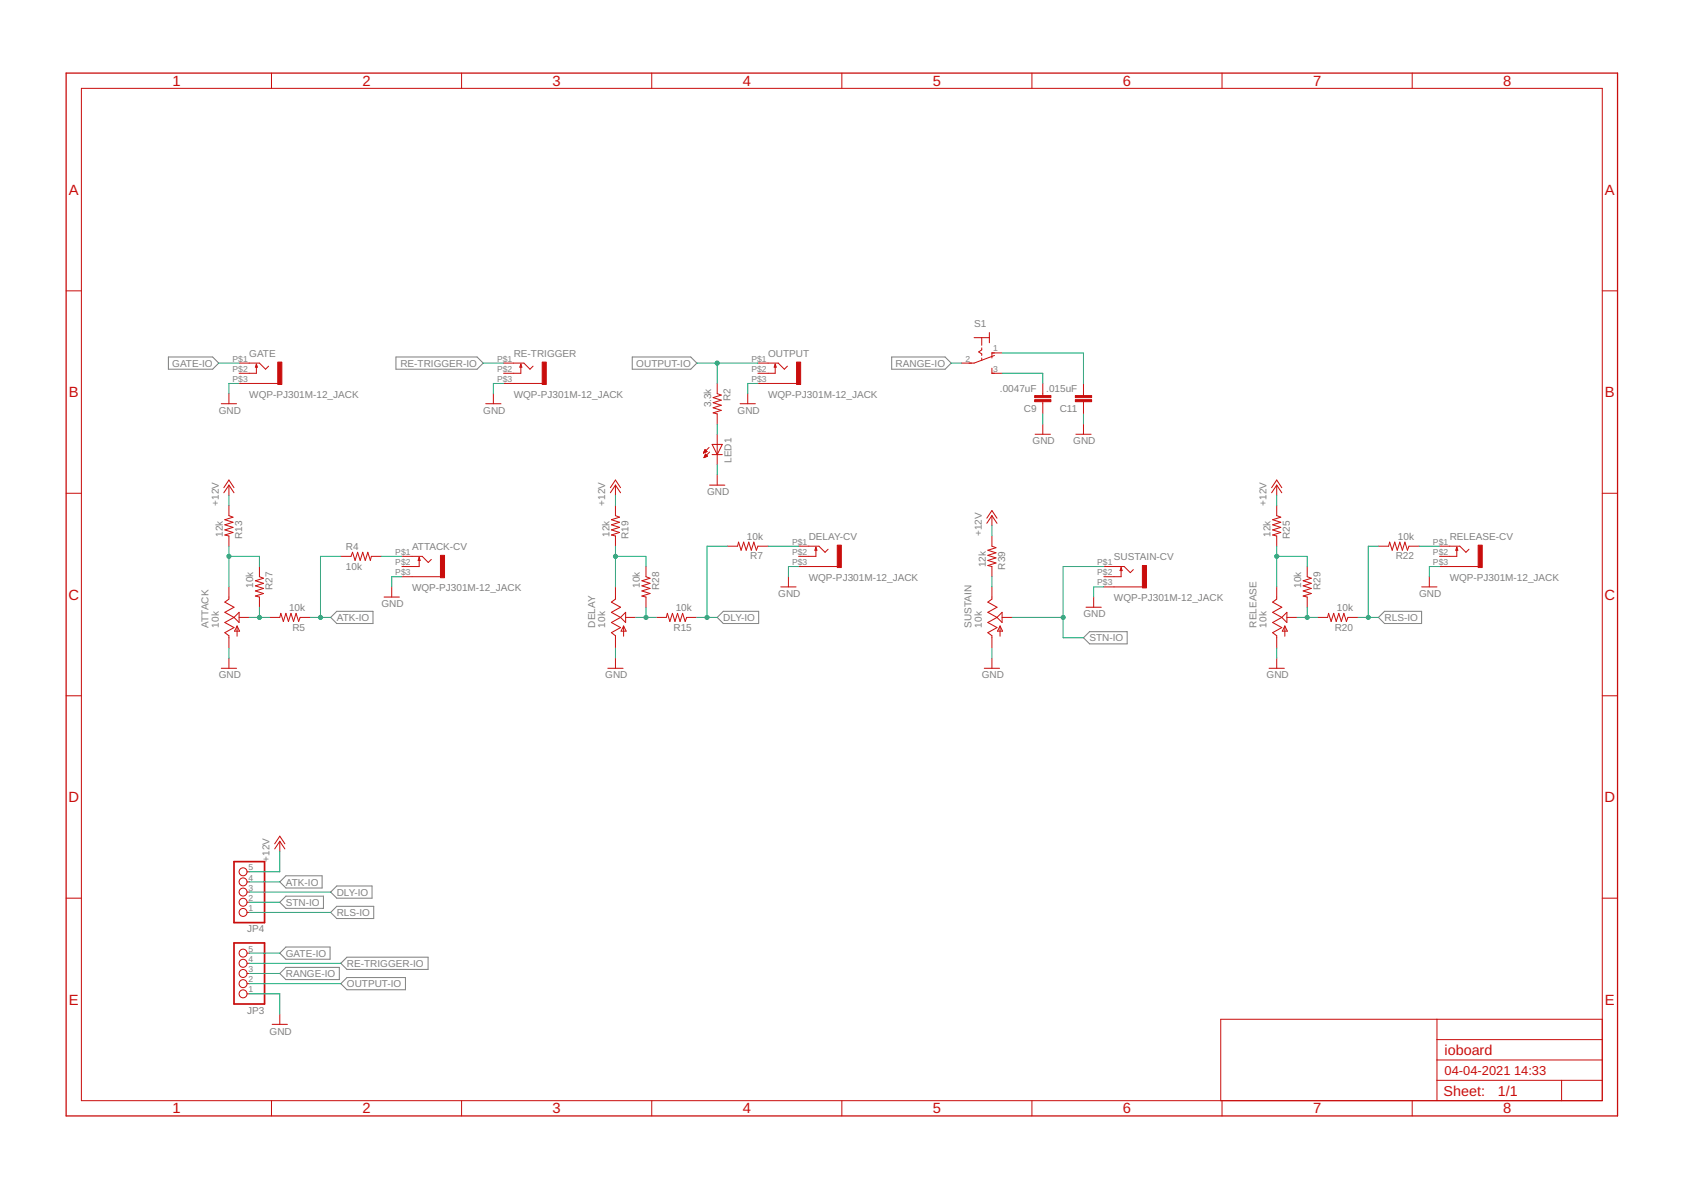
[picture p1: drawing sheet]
<svg xmlns="http://www.w3.org/2000/svg" width="420mm" height="297mm" viewBox="0 0 420 297" stroke-linecap="round" stroke-linejoin="round" font-family="sans-serif">
<g fill="none" stroke="#808080" stroke-width=".25">
<path d="M42 89.1h11.1l1.5 1.5-1.5 1.6h-11.1zM98.8 89.1h20.3l1.5 1.5-1.5 1.6h-20.3zM157.8 89.1h14.6l1.6 1.5-1.6 1.6h-14.6zM222.6 89.1h13.3l1.6 1.5-1.6 1.6h-13.3zM84.1 152.6h9v3h-9l-1.6-1.5zM180.6 152.6h8.8v3h-8.8l-1.6-1.5zM270.5 159.2l1.5-1.5h9.4v3h-9.4zM345.7 152.6h9.2v3h-9.2l-1.6-1.5zM69.8 220.1l1.6-1.5h9v3.1h-9zM69.8 225.2l1.6-1.5h9.4v3h-9.4zM69.8 237.9l1.6-1.5h11v3h-11zM82.5 222.7l1.6-1.6h8.8v3.1h-8.8z"/>
<path d="M82.5 227.8l1.6-1.6h9.2v3.1h-9.2zM86.6 238.9h20.3v3.1h-20.3l-1.5-1.5zM69.8 243l1.6-1.5h13.3v3h-13.3zM85.1 245.5l1.5-1.5h14.6v3.1h-14.6z"/>
</g>
<g fill="none" stroke="#c90d0c" stroke-width=".25">
<path d="M67.8 18.2v3.9M115.2 18.2v3.9M162.7 18.2v3.9M210.2 18.2v3.9M257.6 18.2v3.9M305.1 18.2v3.9M352.6 18.2v3.9M20.3 22.1h379.7v252.6h-379.7zM16.5 72.6h3.8M400 72.6h3.8M57.1 98.3v2.5M59.7 90.6h5.1l1.5 1.6 .8-.8"/>
<path d="M59.7 95.7h9.6M64 90.9v2.3h-4.3M64 90.9l.3 .8h-.5zM123.2 98.3v2.5M125.7 90.6h5.1l1.5 1.6 .8-.8M125.7 95.7h9.7M130 90.9v2.3h-4.3M130 90.9l.3 .8h-.5zM179 95.7v2.6l1.1 .3-2.1 .7 2.1 .6-2.1 .6 2.1 .7-2.1 .6 2.1 .6-2.1 .7 1 .2v2.6M186.7 98.3v2.5M189.2 90.6h5.1l1.5 1.6 .8-.8M189.2 95.7h9.7"/>
<path d="M193.5 90.9v2.3h-4.3M193.5 90.9l.3 .8h-.5zM243.2 84.3h3.8M245.1 84.3v1.9M245.1 86.8v.5l-.8 .5 .8 .5v.4M245.1 89.4v.6M247 83v2.6M247.6 91.9v1.3h2.6M248.3 88.7l-5.1 1.9h-3.2M250.2 88.1h-2.6v1.3M260.3 95.7v3M270.5 95.7v3"/>
<path d="M55.2 100.8h3.9M121.3 100.8h3.8M175.6 113.1h.1M175.7 112.9h.3M175.7 112.8h.6M175.8 112.7h.7M175.8 114.1h.2M175.9 112.6h.5M175.9 114h.4M175.9 112.5h.3M175.9 113.9h.7M176 112.3h.1"/>
<path d="M176 113.8h.6M176 113.7h.4M176 113.5h.3M176.1 113.4h.1M176.1 113.3l.5 .6-.9 .3zM176.5 112.7l-.5-.5-.4 .9M176.5 112.7l-.9 .4M177 111.7l-1.4 1.4M177.1 112.8l-1.4 1.4M177.8 110.9h2.5l-1.3 2.6zM177.8 113.5h2.5M179 108.4v7.6"/>
<path d="M179 118.6v2.5M184.8 100.8h3.8M258.4 108.4h3.8M260.3 100.3v3M260.3 105.9v2.5M268.6 108.4h3.8M270.5 100.3v3M270.5 105.9v2.5M16.5 123.1h3.8M55.9 121.7l1.2-1.9 1.3 1.9M57.1 121.1v2.5M57.1 126.2v2.5l1.1 .4-2.1 .6 2.1 .7-2.1 .6 2.1 .6-2.1 .7 2.1 .6-2.1 .6 1 .3v2.5"/>
<path d="M57.1 121.1l1.3 1.9M57.1 121.1l-1.2 1.9M85.1 138.9h2.5l.4-1 .6 2 .7-2 .6 2 .7-2 .6 2 .6-2 .7 2 .2-1h2.5M100.3 138.9h5.1l1.5 1.5 .8-.8M104.6 139.1v2.3h-4.3M104.6 139.1l.3 .8h-.5zM152.4 121.7l1.2-1.9 1.3 1.9M153.6 121.1v2.5M153.6 126.2v2.5l1.1 .4-2.1 .6 2.1 .7-2.1 .6 2.1 .6-2.1 .7 2.1 .6-2.1 .6 1 .3v2.5M153.6 121.1l1.3 1.9M153.6 121.1l-1.2 1.9M177.1 121.1h3.9"/>
<path d="M181.6 136.3h2.5l.3-1 .6 2.1 .7-2.1 .6 2.1 .6-2.1 .7 2.1 .6-2.1 .6 2.1 .4-1.1h2.5M199.4 136.3h5l1.6 1.6 .7-.8M203.7 136.6v2.3h-4.3M203.7 136.6l.2 .8h-.5zM246.4 129.3l1.2-1.9 1.3 1.9M247.6 128.7l1.3 1.9M247.6 128.7l-1.2 1.9M247.6 128.7v2.6M247.6 133.8v2.5l1 .4-2 .7 2 .6-2 .6 2 .7-2 .6 2 .6-2 .7 1 .2v2.6M317.5 121.7l1.2-1.9 1.3 1.9M318.7 126.2v2.5l1 .4-2 .6 2 .7-2 .6 2 .6-2 .7 2 .6-2 .6 1 .3v2.5M318.7 121.1v2.5"/>
<path d="M318.7 121.1l1.3 1.9M318.7 121.1l-1.2 1.9M344.1 136.3h2.6l.2-1 .7 2.1 .6-2.1 .6 2.1 .7-2.1 .6 2.1 .6-2.1 .7 2.1 .3-1.1h2.6M359.4 136.3h5l1.6 1.6 .7-.8M363.7 136.6v2.3h-4.3M363.7 136.6l.2 .8h-.5zM400 123.1h3.8M57.1 146.5v3l-1 .8 2.3 1.3-2.3 1.2 2.3 1.3M58.4 154.1l-2.3 1.3 2.3 1.3-2.3 1.2 1 .8v3M59.2 156.3v2.5M59.2 156.3l.6 1.2h-1.3zM59.7 154.1h2.5"/>
<path d="M59.7 152.8v2.6l-1.3-1.3zM64.8 141.4v2.6l1 .3-2 .7 2 .6-2 .6 2 .7-2 .6 2 .6-2 .7 1 .2v2.6M67.3 154.1h2.5l.3-1 .6 2 .7-2 .6 2 .6-2 .7 2 .6-2 .6 2 .4-1h2.6M95.9 149h3.8M97.8 146.5v2.5M100.3 144h9.7M153.6 146.5v3l-1 .8 2.3 1.3-2.3 1.2 2.3 1.3M154.9 154.1l-2.3 1.3 2.3 1.3-2.3 1.2 1 .8v3M155.7 156.3l.6 1.2h-1.3zM155.7 156.3v2.5M156.2 154.1h2.5M156.2 152.8v2.6l-1.3-1.3z"/>
<path d="M161.3 141.4v2.6l1 .3-2 .7 2 .6-2 .6 2 .7-2 .6 2 .6-2 .7 1 .2v2.6M163.8 154.1h2.5l.3-1 .6 2 .7-2 .6 2 .6-2 .7 2 .6-2 .6 2 .4-1h2.6M194.9 146.5h3.8M196.8 144v2.5M199.4 141.4h9.6M247.6 146.5v3l-1 .8 2.3 1.3-2.3 1.2 2.3 1.3M248.9 154.1l-2.3 1.3 2.3 1.3-2.3 1.2 1 .8v3M249.7 156.3l.6 1.2h-1.3zM249.7 156.3v2.5M250.2 154.1h2.5M250.2 152.8v2.6l-1.3-1.3zM271.1 151.6h3.8"/>
<path d="M273 149v2.6M275.6 141.4h5l1.6 1.5 .7-.7M275.6 146.5h9.6M279.9 141.7v2.3h-4.3M279.9 141.7l.2 .7h-.5zM318.7 146.5v3l-1 .8 2.3 1.3-2.3 1.2 2.3 1.3M320 154.1l-2.3 1.3 2.3 1.3-2.3 1.2 1 .8v3M320.8 156.3l.6 1.2h-1.3zM320.8 156.3v2.5M321.3 154.1h2.5M321.3 152.8v2.6l-1.3-1.3zM326.3 141.4v2.6l1.1 .3-2.1 .7 2.1 .6-2.1 .6 2.1 .7-2.1 .6 2.1 .6-2.1 .7 1 .2v2.6"/>
<path d="M328.9 154.1h2.5l.3-1 .6 2 .7-2 .6 2 .6-2 .7 2 .6-2 .6 2 .4-1h2.5M354.9 146.5h3.8M356.8 144v2.5M359.4 141.4h9.6M16.5 173.7h3.8M55.2 166.8h3.9M57.1 164.3v2.5M151.7 166.8h3.9M153.6 164.3v2.5M245.7 166.8h3.8M247.6 164.3v2.5M316.8 166.8h3.8"/>
<path d="M318.7 164.3v2.5M400 173.7h3.8M61.7 217.6h.5M68.6 210.6l1.2-1.9 1.3 1.9M69.8 210l1.3 1.9M69.8 210l-1.2 1.9M69.8 210v2.5M16.5 224.2h3.8M61.7 237.9h.5M61.7 227.8h.5M61.7 225.2h.5M61.7 222.7h.5"/>
<path d="M61.7 220.1h.5M400 224.2h3.8M61.7 248.1h.5M61.7 245.5h.5M61.7 243h.5M61.7 240.5h.5M67.9 255.7h3.9M69.8 253.2v2.5M358.7 254.4v20.3M358.7 259.5h41.3M400 254.4h-95.2v20.3M67.8 274.7v3.9"/>
<path d="M115.2 274.7v3.9M162.7 274.7v3.9M210.2 274.7v3.9M257.6 274.7v3.9M305.1 274.7v3.9M352.6 274.7v3.9M358.7 269.7h41.3M358.7 264.6h41.3M389.8 269.7v5"/>
<circle cx="60.7" cy="217.6" r=".99"/>
<circle cx="60.7" cy="227.8" r=".99"/>
<circle cx="60.7" cy="225.2" r=".99"/>
<circle cx="60.7" cy="237.9" r=".99"/>
<circle cx="60.7" cy="222.7" r=".99"/>
<circle cx="60.7" cy="220.1" r=".99"/>
<circle cx="60.7" cy="245.5" r=".99"/>
<circle cx="60.7" cy="248.1" r=".99"/>
<circle cx="60.7" cy="240.5" r=".99"/>
<circle cx="60.7" cy="243" r=".99"/>
</g>
<path d="M16.5 18.2h387.3v260.4h-387.3z" fill="none" stroke="#c90d0c" stroke-width=".32"/>
<g fill="#c90d0c" stroke="#c90d0c" stroke-width=".25">
<path d="M258.3 98.7h4.1v.6h-4.1z"/>
<path d="M258.3 99.8h4.1v.5h-4.1z"/>
<path d="M110 138.6h1v5.6h-1z"/>
<path d="M209 136.1h1v5.6h-1z"/>
<path d="M285.2 141.2h1v5.5h-1z"/>
<path d="M369 136.1h1v5.6h-1z"/>
<path d="M69.3 90.4h1.1v5.6h-1.1z"/>
<path d="M135.4 90.4h1v5.6h-1z"/>
<path d="M198.9 90.4h1v5.6h-1z"/>
<path d="M268.5 98.7h4v.6h-4z"/>
<path d="M268.5 99.8h4v.5h-4z"/>
</g>
<path d="M58.4 215.1h7.6v15.2h-7.6zM58.4 235.4h7.6v15.2h-7.6z" fill="none" stroke="#c90d0c" stroke-width=".42"/>
<g fill="none" stroke="#0dab76" stroke-width=".25">
<path d="M54.6 90.6h5.1M59.7 95.7h-2.6v2.6M120.6 90.6h5.1M125.7 95.7h-2.5v2.6M174 90.6h15.2M179 90.6v5.1M189.2 95.7h-2.5v2.6M237.5 90.6h2.5M250.2 93.2h10.1v2.5M250.2 88.1h20.3v7.6M179 105.9v2.5M179 116v2.6"/>
<path d="M260.3 103.3v2.6M270.5 103.3v2.6M57.1 123.6v2.6M57.1 136.3v10.2M57.1 138.9h7.7v2.5M85.1 138.9h-5.1v15.2M95.2 138.9h5.1M153.6 123.6v2.6M153.6 136.3v10.2M153.6 138.9h7.7v2.5M181.6 136.3h-5.1v17.8M191.7 136.3h7.7"/>
<path d="M247.6 131.3v2.5M318.7 123.6v2.6M318.7 136.3v10.2M318.7 138.9h7.6v2.5M344.1 136.3h-2.5v17.8M354.3 136.3h5.1M62.2 154.1h5.1M64.8 151.6v2.5M77.5 154.1h5M100.3 144h-2.5v2.5M158.7 154.1h5.1M161.3 151.6v2.5"/>
<path d="M174 154.1h5M199.4 141.4h-2.6v2.6M247.6 144v2.5M252.7 154.1h12.7M275.6 141.4h-10.2v17.8h5.1M275.6 146.5h-2.6v2.5M323.8 154.1h5.1M326.3 151.6v2.5M339 154.1h5.1M359.4 141.4h-2.6v2.6M57.1 161.7v2.6M153.6 161.7v2.6"/>
<path d="M247.6 161.7v2.6M318.7 161.7v2.6M69.8 212.5v5.1h-7.6M62.2 220.1h7.6M62.2 222.7h20.3M62.2 225.2h7.6M62.2 227.8h20.3M62.2 237.9h7.6M62.2 248.1h7.6v5.1M62.2 245.5h22.9M62.2 240.5h22.9M62.2 243h7.6"/>
</g>
<g fill="#0dab76" stroke="#0dab76" stroke-width=".25">
<circle cx="64.8" cy="154.1" r=".51"/>
<circle cx="57.1" cy="138.9" r=".51"/>
<circle cx="153.6" cy="138.9" r=".51"/>
<circle cx="161.3" cy="154.1" r=".51"/>
<circle cx="326.3" cy="154.1" r=".51"/>
<circle cx="318.7" cy="138.9" r=".51"/>
<circle cx="80" cy="154.1" r=".51"/>
<circle cx="176.5" cy="154.1" r=".51"/>
<circle cx="265.4" cy="154.1" r=".51"/>
<circle cx="341.6" cy="154.1" r=".51"/>
<circle cx="179" cy="90.6" r=".51"/>
</g>
<g font-size="3.7" fill="#c90d0c">
<text x="43" y="21.4">1</text>
<text x="90.5" y="21.4">2</text>
<text x="138" y="21.4">3</text>
<text x="185.4" y="21.4">4</text>
<text x="232.9" y="21.4">5</text>
<text x="280.3" y="21.4">6</text>
<text x="327.8" y="21.4">7</text>
<text x="375.3" y="21.4">8</text>
<text x="17.2" y="48.6">A</text>
<text x="400.7" y="48.6">A</text>
<text x="17.2" y="99.2">B</text>
<text x="400.7" y="99.2">B</text>
<text x="17.1" y="149.7">C</text>
<text x="400.6" y="149.7">C</text>
<text x="17.1" y="200.2">D</text>
<text x="400.6" y="200.2">D</text>
<text x="17.2" y="250.8">E</text>
<text x="400.7" y="250.8">E</text>
<text x="43" y="277.9">1</text>
<text x="90.5" y="277.9">2</text>
<text x="138" y="277.9">3</text>
<text x="185.4" y="277.9">4</text>
<text x="232.9" y="277.9">5</text>
<text x="280.3" y="277.9">6</text>
<text x="327.8" y="277.9">7</text>
<text x="375.3" y="277.9">8</text>
</g>
<g font-size="3.6" fill="#c90d0c">
<text x="360.6" y="263.3">ioboard</text>
<text x="360.4" y="273.6">Sheet:</text>
<text x="374" y="273.5">1/1</text>
</g>
<g font-size="3.2" fill="#c90d0c">
<text x="360.6" y="268.4">04-04-2021</text>
<text x="378" y="268.4">14:33</text>
</g>
<g font-size="2.5" fill="#808080">
<text x="243.2" y="81.7">S1</text>
<text x="62.2" y="89.1">GATE</text>
<text x="128.3" y="89.1">RE-TRIGGER</text>
<text x="191.7" y="89.1">OUTPUT</text>
<text x="43" y="91.5">GATE-IO</text>
<text x="100" y="91.5">RE-TRIGGER-IO</text>
<text x="158.9" y="91.5">OUTPUT-IO</text>
<text x="223.6" y="91.5">RANGE-IO</text>
<text x="62.2" y="99.3">WQP-PJ301M-12_JACK</text>
<text x="128.3" y="99.3">WQP-PJ301M-12_JACK</text>
<text x="177.5" y="101.7" transform="rotate(-90 177.5 101.7)">3.3k</text>
<text x="182.3" y="100.2" transform="rotate(-90 182.3 100.2)">R2</text>
<text x="191.7" y="99.3">WQP-PJ301M-12_JACK</text>
<text x="249.6" y="97.9">.0047uF</text>
<text x="261.2" y="97.9">.015uF</text>
<text x="54.6" y="103.3">GND</text>
<text x="120.6" y="103.3">GND</text>
<text x="184.1" y="103.3">GND</text>
<text x="255.6" y="102.9">C9</text>
<text x="264.6" y="102.9">C11</text>
<text x="257.8" y="110.9">GND</text>
<text x="267.9" y="110.9">GND</text>
<text x="182.6" y="115.5" transform="rotate(-90 182.6 115.5)">LED1</text>
<text x="176.5" y="123.6">GND</text>
<text x="54.6" y="126.2" transform="rotate(-90 54.6 126.2)">+12V</text>
<text x="151.1" y="126.2" transform="rotate(-90 151.1 126.2)">+12V</text>
<text x="316.2" y="126.2" transform="rotate(-90 316.2 126.2)">+12V</text>
<text x="55.6" y="134" transform="rotate(-90 55.6 134)">12k</text>
<text x="60.4" y="134.6" transform="rotate(-90 60.4 134.6)">R13</text>
<text x="86.4" y="137.4">R4</text>
<text x="102.9" y="137.4">ATTACK-CV</text>
<text x="152.1" y="134" transform="rotate(-90 152.1 134)">12k</text>
<text x="156.9" y="134.6" transform="rotate(-90 156.9 134.6)">R19</text>
<text x="186.5" y="134.8">10k</text>
<text x="201.9" y="134.8">DELAY-CV</text>
<text x="245.1" y="133.8" transform="rotate(-90 245.1 133.8)">+12V</text>
<text x="317.2" y="134" transform="rotate(-90 317.2 134)">12k</text>
<text x="322" y="134.6" transform="rotate(-90 322 134.6)">R25</text>
<text x="349" y="134.8">10k</text>
<text x="361.9" y="134.8">RELEASE-CV</text>
<text x="86.4" y="142.2">10k</text>
<text x="187.3" y="139.6">R7</text>
<text x="246.1" y="141.6" transform="rotate(-90 246.1 141.6)">12k</text>
<text x="250.9" y="142.2" transform="rotate(-90 250.9 142.2)">R39</text>
<text x="278.1" y="139.9">SUSTAIN-CV</text>
<text x="348.4" y="139.6">R22</text>
<text x="63.2" y="146.7" transform="rotate(-90 63.2 146.7)">10k</text>
<text x="68" y="147.3" transform="rotate(-90 68 147.3)">R27</text>
<text x="102.9" y="147.5">WQP-PJ301M-12_JACK</text>
<text x="159.7" y="146.7" transform="rotate(-90 159.7 146.7)">10k</text>
<text x="164.5" y="147.3" transform="rotate(-90 164.5 147.3)">R28</text>
<text x="194.3" y="149">GND</text>
<text x="201.9" y="145">WQP-PJ301M-12_JACK</text>
<text x="324.8" y="146.7" transform="rotate(-90 324.8 146.7)">10k</text>
<text x="329.6" y="147.3" transform="rotate(-90 329.6 147.3)">R29</text>
<text x="354.3" y="149">GND</text>
<text x="361.9" y="145">WQP-PJ301M-12_JACK</text>
<text x="72.2" y="152.6">10k</text>
<text x="84.1" y="155">ATK-IO</text>
<text x="95.2" y="151.6">GND</text>
<text x="168.7" y="152.6">10k</text>
<text x="180.6" y="155">DLY-IO</text>
<text x="270.5" y="154.1">GND</text>
<text x="278.1" y="150.1">WQP-PJ301M-12_JACK</text>
<text x="333.8" y="152.6">10k</text>
<text x="345.7" y="155">RLS-IO</text>
<text x="52.1" y="156.7" transform="rotate(-90 52.1 156.7)">ATTACK</text>
<text x="54.6" y="156.7" transform="rotate(-90 54.6 156.7)">10k</text>
<text x="73" y="157.4">R5</text>
<text x="148.6" y="156.7" transform="rotate(-90 148.6 156.7)">DELAY</text>
<text x="151.1" y="156.7" transform="rotate(-90 151.1 156.7)">10k</text>
<text x="168.1" y="157.4">R15</text>
<text x="242.5" y="156.7" transform="rotate(-90 242.5 156.7)">SUSTAIN</text>
<text x="245.1" y="156.7" transform="rotate(-90 245.1 156.7)">10k</text>
<text x="272" y="160.1">STN-IO</text>
<text x="313.7" y="156.7" transform="rotate(-90 313.7 156.7)">RELEASE</text>
<text x="316.2" y="156.7" transform="rotate(-90 316.2 156.7)">10k</text>
<text x="333.2" y="157.4">R20</text>
<text x="54.6" y="169.4">GND</text>
<text x="151.1" y="169.4">GND</text>
<text x="245.1" y="169.4">GND</text>
<text x="316.2" y="169.4">GND</text>
<text x="67.3" y="215.1" transform="rotate(-90 67.3 215.1)">+12V</text>
<text x="71.4" y="221">ATK-IO</text>
<text x="71.4" y="226.1">STN-IO</text>
<text x="84.1" y="223.6">DLY-IO</text>
<text x="61.7" y="232.7">JP4</text>
<text x="84.1" y="228.7">RLS-IO</text>
<text x="71.4" y="238.8">GATE-IO</text>
<text x="71.4" y="243.9">RANGE-IO</text>
<text x="86.6" y="241.3">RE-TRIGGER-IO</text>
<text x="86.6" y="246.4">OUTPUT-IO</text>
<text x="61.7" y="253">JP3</text>
<text x="67.3" y="258.2">GND</text>
</g>
<g font-size="2.1" fill="#808080">
<text x="248" y="87.7">1</text>
<text x="58.1" y="95.4">P$3</text>
<text x="58.1" y="90.3">P$1</text>
<text x="58.1" y="92.8">P$2</text>
<text x="124.1" y="95.4">P$3</text>
<text x="124.1" y="90.3">P$1</text>
<text x="124.1" y="92.8">P$2</text>
<text x="187.6" y="95.4">P$3</text>
<text x="187.6" y="90.3">P$1</text>
<text x="187.6" y="92.8">P$2</text>
<text x="241" y="90.3">2</text>
<text x="248" y="92.8">3</text>
<text x="197.7" y="136">P$1</text>
<text x="357.7" y="136">P$1</text>
<text x="98.7" y="143.6">P$3</text>
<text x="98.7" y="138.5">P$1</text>
<text x="98.7" y="141.1">P$2</text>
<text x="197.7" y="141.1">P$3</text>
<text x="197.7" y="138.5">P$2</text>
<text x="273.9" y="141.1">P$1</text>
<text x="273.9" y="143.6">P$2</text>
<text x="357.7" y="141.1">P$3</text>
<text x="357.7" y="138.5">P$2</text>
<text x="273.9" y="146.1">P$3</text>
<text x="62" y="219.8">4</text>
<text x="62" y="217.2">5</text>
<text x="62" y="227.4">1</text>
<text x="62" y="224.9">2</text>
<text x="62" y="222.3">3</text>
<text x="62" y="237.6">5</text>
<text x="62" y="245.2">2</text>
<text x="62" y="242.6">3</text>
<text x="62" y="240.1">4</text>
<text x="62" y="247.7">1</text>
</g>
</svg>
